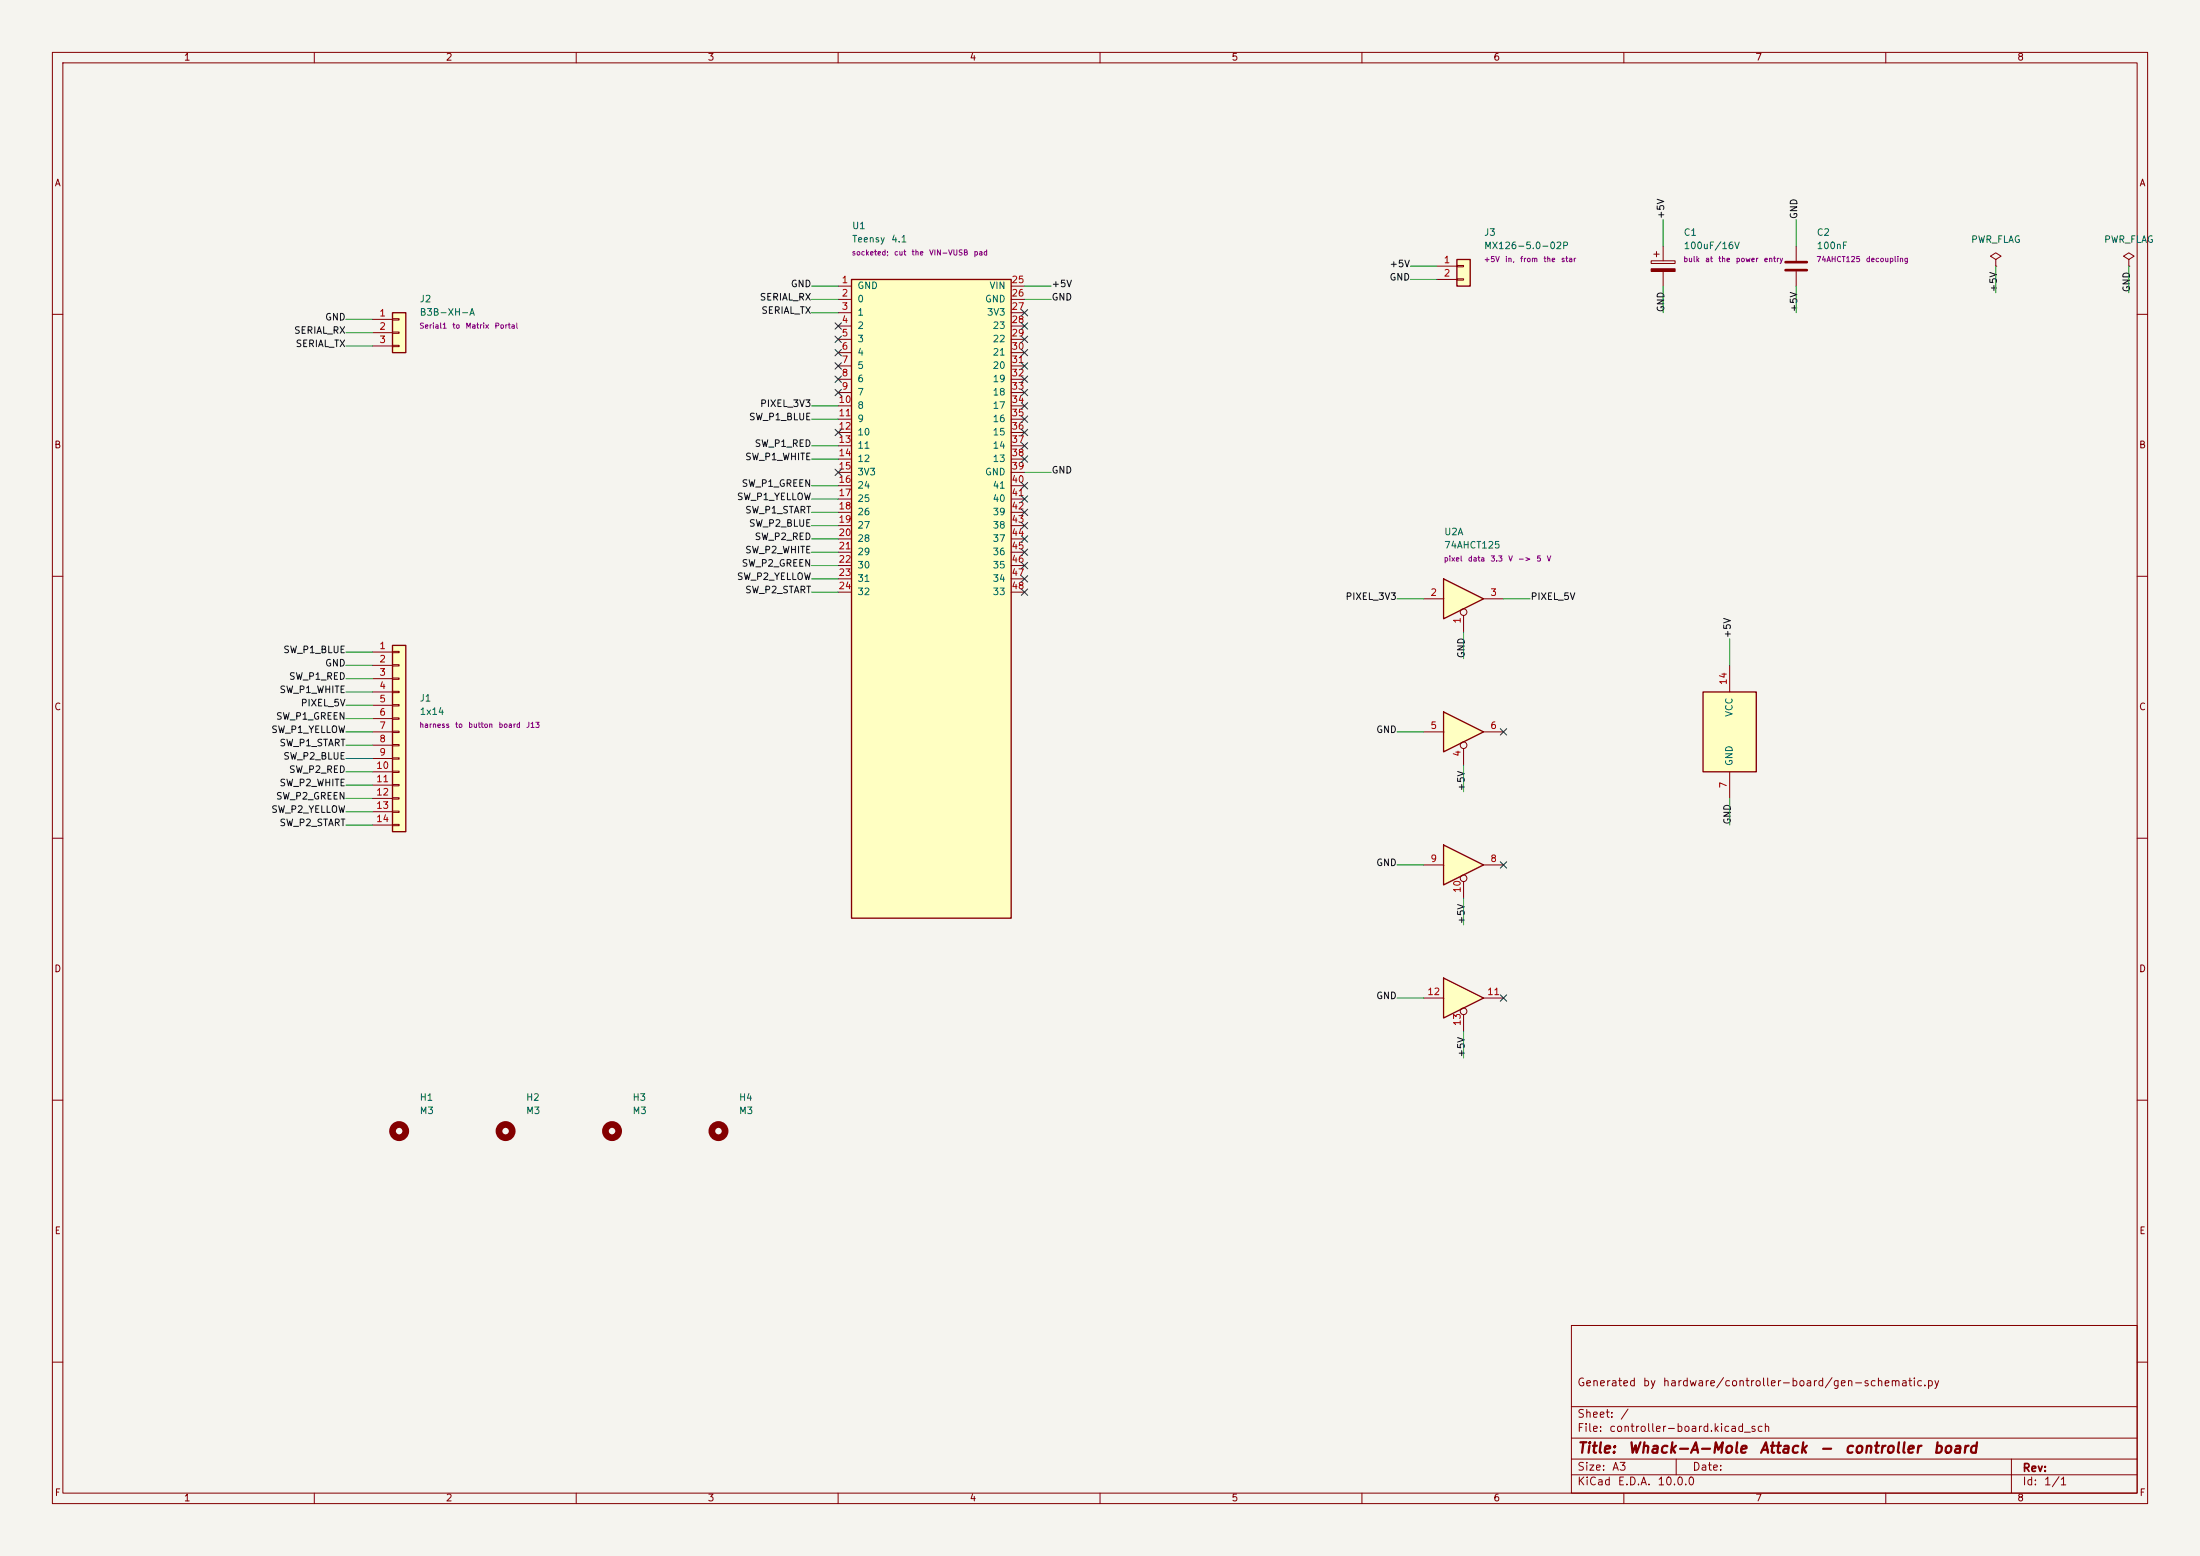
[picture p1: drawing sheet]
<svg xmlns="http://www.w3.org/2000/svg" width="420mm" height="297mm" viewBox="0 0 420 297" stroke-linecap="round" stroke-linejoin="round" font-family="sans-serif">
<path d="M0 0h420v297h-420z" fill="#f5f4ef" stroke="#f5f4ef" stroke-width=".19"/>
<g fill="none" stroke="#840000" stroke-width=".19">
<path d="M10 10h400v277h-400zM12 12h396v273h-396zM60 10v2M110 10v2M160 10v2M210 10v2M260 10v2M310 10v2M360 10v2M10 60h2M408 60h2M10 110h2"/>
<path d="M408 110h2M10 160h2M408 160h2M10 210h2M408 210h2M300 253h108v32h-108zM10 260h2M300 278.5h108M300 274.5h108M300 268.5h108M320 278.5v3M384 278.5v6.5"/>
<path d="M408 260h2M60 285v2M110 285v2M160 285v2M210 285v2M260 285v2M300 281.5h108M310 285v2M360 285v2"/>
</g>
<path d="M162.6 53.3h30.4v122h-30.4z" fill="#ffffc2"/>
<path d="M162.6 53.3h30.4v122h-30.4z" fill="none" stroke="#840000" stroke-width=".25"/>
<g fill="none" stroke="#840000" stroke-width=".19">
<path d="M160 54.6h2.6M160 57.2h2.6M160 59.7h2.6M193 54.6h2.6M193 57.2h2.6M193 59.7h2.6M315.2 49.8h4.6v.5h-4.6zM315.7 48.5h1M316.2 48v1M317.5 47v2.8M317.5 51.8v2.8M342.9 47v2.8"/>
<path d="M342.9 51.8v2.8M381 49.5l1-.6-1-.6-1 .6 1 .6v1.3M381 50.8h.1M160 62.2h2.6M160 64.8h2.6M160 67.3h2.6M160 69.9h2.6M160 72.4h2.6M160 74.9h2.6M160 77.5h2.6M193 62.2h2.6M193 64.8h2.6"/>
<path d="M193 67.3h2.6M193 69.9h2.6M193 72.4h2.6M193 74.9h2.6M193 77.5h2.6M160 80h2.6M160 82.6h2.6M160 85.1h2.6M160 87.6h2.6M160 90.2h2.6M160 92.7h2.6M160 95.3h2.6"/>
<path d="M160 97.8h2.6M193 80h2.6M193 82.6h2.6M193 85.1h2.6M193 87.6h2.6M193 90.2h2.6M193 92.7h2.6M193 95.3h2.6M193 97.8h2.6M160 100.3h2.6M160 102.9h2.6M160 105.4h2.6"/>
<path d="M160 108h2.6M160 110.5h2.6M160 113h2.6M193 100.3h2.6M193 102.9h2.6M193 105.4h2.6M193 108h2.6M193 110.5h2.6M193 113h2.6"/>
</g>
<path d="M340.9 50h4M340.9 51.6h4" fill="none" stroke="#840000" stroke-width=".51"/>
<path d="M315.2 51.3h4.6v.5h-4.6z" fill="#840000" stroke="#840000" stroke-width=".19"/>
<path d="M278.1 49.5h2.6v5.1h-2.6z" fill="#ffffc2"/>
<path d="M278.1 49.5h2.6v5.1h-2.6z" fill="none" stroke="#840000" stroke-width=".25"/>
<path d="M274.3 50.8h3.8M274.3 53.3h3.8M278.1 50.7h1.3v.2h-1.3zM278.1 53.2h1.3v.3h-1.3z" fill="none" stroke="#840000" stroke-width=".19"/>
<path d="M325.1 132.1h10.2v15.2h-10.2z" fill="#ffffc2"/>
<path d="M325.1 132.1h10.2v15.2h-10.2z" fill="none" stroke="#840000" stroke-width=".25"/>
<path d="M330.2 127v5.1M330.2 147.3v5.1" fill="none" stroke="#840000" stroke-width=".19"/>
<path d="M275.6 186.7l7.6 3.8-7.6 3.8z" fill="#ffffc2"/>
<path d="M275.6 186.7l7.6 3.8-7.6 3.8z" fill="none" stroke="#840000" stroke-width=".25"/>
<g fill="none" stroke="#840000" stroke-width=".19">
<path d="M271.8 190.5h3.8M279.4 193.7v3.2M283.2 190.5h3.8"/>
<circle cx="279.4" cy="193" r=".63"/>
</g>
<path d="M275.6 161.3l7.6 3.8-7.6 3.8z" fill="#ffffc2"/>
<path d="M275.6 161.3l7.6 3.8-7.6 3.8z" fill="none" stroke="#840000" stroke-width=".25"/>
<g fill="none" stroke="#840000" stroke-width=".19">
<path d="M271.8 165.1h3.8M279.4 168.3v3.2M283.2 165.1h3.8"/>
<circle cx="279.4" cy="167.6" r=".63"/>
</g>
<path d="M275.6 135.9l7.6 3.8-7.6 3.8z" fill="#ffffc2"/>
<path d="M275.6 135.9l7.6 3.8-7.6 3.8z" fill="none" stroke="#840000" stroke-width=".25"/>
<g fill="none" stroke="#840000" stroke-width=".19">
<path d="M271.8 139.7h3.8M283.2 139.7h3.8M279.4 142.9v3.2"/>
<circle cx="279.4" cy="142.2" r=".63"/>
</g>
<path d="M275.6 110.5l7.6 3.8-7.6 3.8z" fill="#ffffc2"/>
<path d="M275.6 110.5l7.6 3.8-7.6 3.8z" fill="none" stroke="#840000" stroke-width=".25"/>
<g fill="none" stroke="#840000" stroke-width=".19">
<path d="M271.8 114.3h3.8M279.4 117.5v3.2M283.2 114.3h3.8"/>
<circle cx="279.4" cy="116.8" r=".63"/>
</g>
<path d="M74.9 59.7h2.6v7.6h-2.6z" fill="#ffffc2"/>
<path d="M74.9 59.7h2.6v7.6h-2.6z" fill="none" stroke="#840000" stroke-width=".25"/>
<path d="M406.4 49.5l1-.6-1-.6-1 .6 1 .6v1.3M406.4 50.8h.1M71.1 61h3.8M71.1 63.5h3.8M71.1 66h3.8M74.9 60.8h1.3v.3h-1.3zM74.9 63.4h1.3v.2h-1.3zM74.9 65.9h1.3v.3h-1.3z" fill="none" stroke="#840000" stroke-width=".19"/>
<g fill="none" stroke="#840000" stroke-width="1.3">
<circle cx="76.2" cy="215.9" r="1.27"/>
<circle cx="96.5" cy="215.9" r="1.27"/>
<circle cx="116.8" cy="215.9" r="1.27"/>
<circle cx="137.2" cy="215.9" r="1.27"/>
</g>
<path d="M74.9 123.2h2.6v35.6h-2.6z" fill="#ffffc2"/>
<path d="M74.9 123.2h2.6v35.6h-2.6z" fill="none" stroke="#840000" stroke-width=".25"/>
<g fill="none" stroke="#840000" stroke-width=".19">
<path d="M71.1 124.5h3.8M71.1 127h3.8M71.1 129.5h3.8M71.1 132.1h3.8M71.1 134.6h3.8M71.1 137.2h3.8M71.1 139.7h3.8M74.9 124.3h1.3v.3h-1.3zM74.9 126.9h1.3v.2h-1.3zM74.9 129.4h1.3v.3h-1.3zM74.9 132h1.3v.2h-1.3zM74.9 134.5h1.3v.2h-1.3z"/>
<path d="M74.9 137h1.3v.3h-1.3zM74.9 139.6h1.3v.2h-1.3zM71.1 142.2h3.8M71.1 144.8h3.8M71.1 147.3h3.8M71.1 149.9h3.8M71.1 152.4h3.8M71.1 154.9h3.8M71.1 157.5h3.8M74.9 142.1h1.3v.3h-1.3zM74.9 144.7h1.3v.2h-1.3zM74.9 147.2h1.3v.2h-1.3z"/>
<path d="M74.9 149.7h1.3v.3h-1.3zM74.9 152.3h1.3v.2h-1.3zM74.9 154.8h1.3v.3h-1.3zM74.9 157.4h1.3v.2h-1.3z"/>
</g>
<g fill="none" stroke="#009600" stroke-width=".19">
<path d="M154.9 59.7h5.1M154.9 54.6h5.1M154.9 57.2h5.1M195.6 54.6h5.1M195.6 57.2h5.1M269.2 53.3h5.1M269.2 50.8h5.1M317.5 41.9v5.1M317.5 54.6v5.1M342.9 41.9v5.1M342.9 54.6v5.1M381 50.8v5.1"/>
<path d="M406.4 50.8v5.1M66 61h5.1M66 63.5h5.1M66 66h5.1M154.9 77.5h5.1M154.9 80h5.1M154.9 85.1h5.1M154.9 87.6h5.1M154.9 92.7h5.1M154.9 95.3h5.1M154.9 97.8h5.1M195.6 90.2h5.1"/>
<path d="M154.9 102.9h5.1M154.9 110.5h5.1M154.9 113h5.1M154.9 100.3h5.1M154.9 108h5.1M154.9 105.4h5.1M266.7 114.3h5.1M287 114.3h5.1M66 124.5h5.1M66 139.7h5.1M66 127h5.1M66 129.5h5.1"/>
<path d="M66 132.1h5.1M66 134.6h5.1M66 137.2h5.1M266.7 139.7h5.1M279.4 120.7v5M330.2 121.9v5.1M66 144.8h5.1M66 142.2h5.1M66 152.4h5.1M66 154.9h5.1M66 157.5h5.1M66 147.3h5.1"/>
<path d="M66 149.9h5.1M279.4 146.1v5M330.2 152.4v5.1M266.7 165.1h5.1M279.4 171.5v5M266.7 190.5h5.1M279.4 196.9v5"/>
</g>
<g fill="none" stroke="#000084" stroke-width=".19">
<path d="M195 59.1l1.2 1.2M196.2 59.1l-1.2 1.2M159.4 69.2l1.2 1.3M159.4 74.3l1.2 1.2M159.4 66.7l1.2 1.2M159.4 71.8l1.2 1.2M159.4 64.2l1.2 1.2M159.4 61.6l1.2 1.2M160.6 69.2l-1.2 1.3M160.6 74.3l-1.2 1.2M160.6 66.7l-1.2 1.2M160.6 71.8l-1.2 1.2"/>
<path d="M160.6 64.2l-1.2 1.2M160.6 61.6l-1.2 1.2M195 61.6l1.2 1.2M195 64.2l1.2 1.2M195 66.7l1.2 1.2M195 69.2l1.2 1.3M195 71.8l1.2 1.2M195 74.3l1.2 1.2M195 76.9l1.2 1.2M195 79.4l1.2 1.2M196.2 61.6l-1.2 1.2M196.2 64.2l-1.2 1.2"/>
<path d="M196.2 66.7l-1.2 1.2M196.2 69.2l-1.2 1.3M196.2 71.8l-1.2 1.2M196.2 74.3l-1.2 1.2M196.2 76.9l-1.2 1.2M196.2 79.4l-1.2 1.2M159.4 81.9l1.2 1.3M159.4 89.6l1.2 1.2M160.6 81.9l-1.2 1.3M160.6 89.6l-1.2 1.2M195 81.9l1.2 1.3M195 84.5l1.2 1.2"/>
<path d="M195 87l1.2 1.2M195 92.1l1.2 1.2M195 94.6l1.2 1.3M195 97.2l1.2 1.2M195 99.7l1.2 1.2M196.2 81.9l-1.2 1.3M196.2 84.5l-1.2 1.2M196.2 87l-1.2 1.2M196.2 92.1l-1.2 1.2M196.2 94.6l-1.2 1.3M196.2 97.2l-1.2 1.2M196.2 99.7l-1.2 1.2"/>
<path d="M195 102.3l1.2 1.2M195 104.8l1.2 1.2M195 107.3l1.2 1.3M195 109.9l1.2 1.2M195 112.4l1.2 1.2M196.2 102.3l-1.2 1.2M196.2 104.8l-1.2 1.2M196.2 107.3l-1.2 1.3M196.2 109.9l-1.2 1.2M196.2 112.4l-1.2 1.2M286.4 139.1l1.2 1.2M287.6 139.1l-1.2 1.2"/>
<path d="M286.4 164.5l1.2 1.2M287.6 164.5l-1.2 1.2M286.4 189.9l1.2 1.2M287.6 189.9l-1.2 1.2"/>
</g>
<g font-size="2" fill="#840000">
<text x="301" y="277.9">Title:</text>
<text x="310.6" y="277.9">Whack-A-Mole</text>
<text x="335.7" y="277.9">Attack</text>
<text x="347.2" y="277.9">-</text>
<text x="352" y="277.9">controller</text>
<text x="368.9" y="277.9">board</text>
</g>
<g font-size="1.5" fill="#840000">
<text x="301" y="265">Generated</text>
<text x="313.5" y="265">by</text>
<text x="317.3" y="265">hardware/controller-board/gen-schematic.py</text>
<text x="301" y="273.7">File:</text>
<text x="301" y="271">Sheet:</text>
<text x="307.1" y="273.7">controller-board.kicad_sch</text>
<text x="309.2" y="271">/</text>
<text x="301" y="281.1">Size:</text>
<text x="307.6" y="281.1">A3</text>
<text x="323" y="281.1">Date:</text>
<text x="386" y="281.3">Rev:</text>
<text x="301" y="283.9">KiCad</text>
<text x="308.7" y="283.9">E.D.A.</text>
<text x="316.3" y="283.9">10.0.0</text>
<text x="386" y="283.9">Id:</text>
<text x="390.1" y="283.9">1/1</text>
</g>
<g font-size="1.3" fill="#840000">
<text x="35" y="11.9">1</text>
<text x="85" y="11.9">2</text>
<text x="135" y="11.9">3</text>
<text x="185" y="11.9">4</text>
<text x="235" y="11.9">5</text>
<text x="285" y="11.9">6</text>
<text x="335" y="11.9">7</text>
<text x="385" y="11.9">8</text>
<text x="10.3" y="35.9">A</text>
<text x="408.3" y="35.9">A</text>
<text x="10.3" y="85.9">B</text>
<text x="408.2" y="85.9">B</text>
<text x="10.3" y="135.9">C</text>
<text x="408.2" y="135.9">C</text>
<text x="10.3" y="185.9">D</text>
<text x="408.2" y="185.9">D</text>
<text x="10.3" y="235.9">E</text>
<text x="408.3" y="235.9">E</text>
<text x="10.3" y="285.9">F</text>
<text x="35" y="286.9">1</text>
<text x="85" y="286.9">2</text>
<text x="135" y="286.9">3</text>
<text x="185" y="286.9">4</text>
<text x="235" y="286.9">5</text>
<text x="285" y="286.9">6</text>
<text x="335" y="286.9">7</text>
<text x="385" y="286.9">8</text>
<text x="408.3" y="285.9">F</text>
</g>
<g font-size="1.3" fill="#0f0f0f">
<text x="318" y="41.9" transform="rotate(-90 318 41.9)">+5V</text>
<text x="343.4" y="41.9" transform="rotate(-90 343.4 41.9)">GND</text>
<text x="265.2" y="51.3">+5V</text>
<text x="265.2" y="53.9">GND</text>
<text x="144.9" y="57.7">SERIAL_RX</text>
<text x="150.9" y="55.1">GND</text>
<text x="200.7" y="55.1">+5V</text>
<text x="200.7" y="57.7">GND</text>
<text x="318" y="59.7" transform="rotate(-90 318 59.7)">GND</text>
<text x="343.4" y="59.7" transform="rotate(-90 343.4 59.7)">+5V</text>
<text x="381.5" y="55.9" transform="rotate(-90 381.5 55.9)">+5V</text>
<text x="406.9" y="55.9" transform="rotate(-90 406.9 55.9)">GND</text>
<text x="56" y="64">SERIAL_RX</text>
<text x="62" y="61.5">GND</text>
<text x="145.2" y="60.2">SERIAL_TX</text>
<text x="56.3" y="66.6">SERIAL_TX</text>
<text x="145" y="78">PIXEL_3V3</text>
<text x="142.9" y="80.5">SW_P1_BLUE</text>
<text x="142.2" y="88.1">SW_P1_WHITE</text>
<text x="144" y="85.6">SW_P1_RED</text>
<text x="140.6" y="95.8">SW_P1_YELLOW</text>
<text x="141.5" y="93.2">SW_P1_GREEN</text>
<text x="200.7" y="90.7">GND</text>
<text x="142.2" y="98.3">SW_P1_START</text>
<text x="142.9" y="100.8">SW_P2_BLUE</text>
<text x="142.2" y="105.9">SW_P2_WHITE</text>
<text x="144" y="103.4">SW_P2_RED</text>
<text x="140.6" y="111">SW_P2_YELLOW</text>
<text x="141.5" y="108.5">SW_P2_GREEN</text>
<text x="142.2" y="113.5">SW_P2_START</text>
<text x="256.8" y="114.8">PIXEL_3V3</text>
<text x="292.1" y="114.8">PIXEL_5V</text>
<text x="54" y="125">SW_P1_BLUE</text>
<text x="279.9" y="125.7" transform="rotate(-90 279.9 125.7)">GND</text>
<text x="330.7" y="121.9" transform="rotate(-90 330.7 121.9)">+5V</text>
<text x="55.1" y="130.1">SW_P1_RED</text>
<text x="62" y="127.5">GND</text>
<text x="52.6" y="137.7">SW_P1_GREEN</text>
<text x="53.3" y="132.6">SW_P1_WHITE</text>
<text x="57.3" y="135.1">PIXEL_5V</text>
<text x="51.7" y="140.2">SW_P1_YELLOW</text>
<text x="53.3" y="142.8">SW_P1_START</text>
<text x="262.6" y="140.2">GND</text>
<text x="54" y="145.3">SW_P2_BLUE</text>
<text x="55.1" y="147.8">SW_P2_RED</text>
<text x="51.7" y="155.5">SW_P2_YELLOW</text>
<text x="52.6" y="152.9">SW_P2_GREEN</text>
<text x="53.3" y="150.4">SW_P2_WHITE</text>
<text x="279.9" y="151.1" transform="rotate(-90 279.9 151.1)">+5V</text>
<text x="53.3" y="158">SW_P2_START</text>
<text x="330.7" y="157.5" transform="rotate(-90 330.7 157.5)">GND</text>
<text x="262.6" y="165.6">GND</text>
<text x="279.9" y="176.5" transform="rotate(-90 279.9 176.5)">+5V</text>
<text x="262.6" y="191">GND</text>
<text x="279.9" y="201.9" transform="rotate(-90 279.9 201.9)">+5V</text>
</g>
<g font-size="1.3" fill="#006464">
<text x="162.6" y="46.6">Teensy</text>
<text x="162.6" y="44">U1</text>
<text x="170" y="46.6">4.1</text>
<text x="283.2" y="45.3">J3</text>
<text x="283.2" y="47.9">MX126-5.0-02P</text>
<text x="321.3" y="45.3">C1</text>
<text x="321.3" y="47.9">100uF/16V</text>
<text x="346.7" y="45.3">C2</text>
<text x="346.7" y="47.9">100nF</text>
<text x="376.2" y="46.7">PWR_FLAG</text>
<text x="401.6" y="46.7">PWR_FLAG</text>
<text x="80" y="58">J2</text>
<text x="163.6" y="55.5">GND</text>
<text x="163.6" y="58">0</text>
<text x="188" y="58">GND</text>
<text x="188.8" y="55.5">VIN</text>
<text x="80" y="60.6">B3B-XH-A</text>
<text x="163.6" y="60.6">1</text>
<text x="163.6" y="63.1">2</text>
<text x="163.6" y="65.6">3</text>
<text x="188.3" y="60.6">3V3</text>
<text x="189.4" y="63.1">23</text>
<text x="189.4" y="65.6">22</text>
<text x="163.6" y="68.2">4</text>
<text x="163.6" y="70.7">5</text>
<text x="189.4" y="68.2">21</text>
<text x="189.4" y="70.7">20</text>
<text x="163.6" y="73.3">6</text>
<text x="163.6" y="75.8">7</text>
<text x="189.4" y="73.3">19</text>
<text x="189.4" y="75.8">18</text>
<text x="163.6" y="78.3">8</text>
<text x="163.6" y="80.9">9</text>
<text x="163.6" y="83.4">10</text>
<text x="189.4" y="78.3">17</text>
<text x="189.4" y="80.9">16</text>
<text x="189.4" y="83.4">15</text>
<text x="163.6" y="86">11</text>
<text x="163.6" y="88.5">12</text>
<text x="189.4" y="86">14</text>
<text x="189.4" y="88.5">13</text>
<text x="163.6" y="91">3V3</text>
<text x="163.6" y="93.6">24</text>
<text x="188" y="91">GND</text>
<text x="189.4" y="93.6">41</text>
<text x="163.6" y="96.1">25</text>
<text x="163.6" y="98.7">26</text>
<text x="163.6" y="101.2">27</text>
<text x="189.4" y="96.1">40</text>
<text x="189.4" y="98.7">39</text>
<text x="189.4" y="101.2">38</text>
<text x="163.6" y="103.7">28</text>
<text x="163.6" y="106.3">29</text>
<text x="189.4" y="103.7">37</text>
<text x="189.4" y="106.3">36</text>
<text x="275.6" y="102.5">U2A</text>
<text x="275.6" y="105">74AHCT125</text>
<text x="163.6" y="108.8">30</text>
<text x="163.6" y="111.4">31</text>
<text x="163.6" y="113.9">32</text>
<text x="189.4" y="108.8">35</text>
<text x="189.4" y="111.4">34</text>
<text x="189.4" y="113.9">33</text>
<text x="80" y="134.2">J1</text>
<text x="80" y="136.8">1x14</text>
<text x="331.1" y="136.9" transform="rotate(-90 331.1 136.9)">VCC</text>
<text x="331.1" y="146.3" transform="rotate(-90 331.1 146.3)">GND</text>
<text x="80" y="213">M3</text>
<text x="80" y="210.4">H1</text>
<text x="100.3" y="213">M3</text>
<text x="100.3" y="210.4">H2</text>
<text x="120.7" y="213">M3</text>
<text x="120.7" y="210.4">H3</text>
<text x="141" y="213">M3</text>
<text x="141" y="210.4">H4</text>
</g>
<g font-size="1.3" fill="#a90000">
<text x="275.5" y="50.5">1</text>
<text x="275.5" y="53.1">2</text>
<text x="160.6" y="54.4">1</text>
<text x="160.6" y="56.9">2</text>
<text x="160.6" y="59.4">3</text>
<text x="193" y="54.4">25</text>
<text x="193" y="56.9">26</text>
<text x="193" y="59.4">27</text>
<text x="72.3" y="60.7">1</text>
<text x="72.3" y="63.2">2</text>
<text x="72.3" y="65.8">3</text>
<text x="160.6" y="62">4</text>
<text x="160.6" y="64.5">5</text>
<text x="193" y="62">28</text>
<text x="193" y="64.5">29</text>
<text x="160.6" y="67.1">6</text>
<text x="160.6" y="69.6">7</text>
<text x="193" y="67.1">30</text>
<text x="193" y="69.6">31</text>
<text x="160" y="77.2">10</text>
<text x="160.6" y="72.1">8</text>
<text x="160.6" y="74.7">9</text>
<text x="193" y="72.1">32</text>
<text x="193" y="74.7">33</text>
<text x="193" y="77.2">34</text>
<text x="160" y="79.8">11</text>
<text x="160" y="82.3">12</text>
<text x="193" y="79.8">35</text>
<text x="193" y="82.3">36</text>
<text x="160" y="84.8">13</text>
<text x="160" y="87.4">14</text>
<text x="160" y="89.9">15</text>
<text x="193" y="84.8">37</text>
<text x="193" y="87.4">38</text>
<text x="193" y="89.9">39</text>
<text x="160" y="92.5">16</text>
<text x="160" y="95">17</text>
<text x="193" y="92.5">40</text>
<text x="193" y="95">41</text>
<text x="160" y="97.5">18</text>
<text x="160" y="100.1">19</text>
<text x="193" y="97.5">42</text>
<text x="193" y="100.1">43</text>
<text x="160" y="102.6">20</text>
<text x="160" y="105.2">21</text>
<text x="160" y="107.7">22</text>
<text x="193" y="102.6">44</text>
<text x="193" y="105.2">45</text>
<text x="193" y="107.7">46</text>
<text x="160" y="110.2">23</text>
<text x="160" y="112.8">24</text>
<text x="193" y="110.2">47</text>
<text x="193" y="112.8">48</text>
<text x="273" y="114">2</text>
<text x="279.1" y="119.1" transform="rotate(-90 279.1 119.1)">1</text>
<text x="284.4" y="114">3</text>
<text x="72.3" y="124.2">1</text>
<text x="72.3" y="126.7">2</text>
<text x="72.3" y="129.3">3</text>
<text x="72.3" y="131.8">4</text>
<text x="329.9" y="130.9" transform="rotate(-90 329.9 130.9)">14</text>
<text x="72.3" y="134.4">5</text>
<text x="72.3" y="136.9">6</text>
<text x="72.3" y="139.4">7</text>
<text x="72.3" y="142">8</text>
<text x="273" y="139.4">5</text>
<text x="284.4" y="139.4">6</text>
<text x="71.7" y="147.1">10</text>
<text x="71.7" y="149.6">11</text>
<text x="72.3" y="144.5">9</text>
<text x="279.1" y="144.5" transform="rotate(-90 279.1 144.5)">4</text>
<text x="71.7" y="152.1">12</text>
<text x="71.7" y="154.7">13</text>
<text x="329.9" y="150.6" transform="rotate(-90 329.9 150.6)">7</text>
<text x="71.7" y="157.2">14</text>
<text x="273" y="164.8">9</text>
<text x="284.4" y="164.8">8</text>
<text x="279.1" y="170.5" transform="rotate(-90 279.1 170.5)">10</text>
<text x="272.4" y="190.2">12</text>
<text x="283.8" y="190.2">11</text>
<text x="279.1" y="195.9" transform="rotate(-90 279.1 195.9)">13</text>
</g>
<g font-size="1" fill="#840084">
<text x="162.5" y="49">socketed;</text>
<text x="170.6" y="49">cut</text>
<text x="173.9" y="49">the</text>
<text x="177.3" y="49">VIN-VUSB</text>
<text x="185.8" y="49">pad</text>
<text x="283.2" y="50.3">+5V</text>
<text x="287.2" y="50.3">in,</text>
<text x="290.1" y="50.3">from</text>
<text x="294.6" y="50.3">the</text>
<text x="297.9" y="50.3">star</text>
<text x="321.3" y="50.3">bulk</text>
<text x="325.4" y="50.3">at</text>
<text x="327.9" y="50.3">the</text>
<text x="331.3" y="50.3">power</text>
<text x="336.6" y="50.3">entry</text>
<text x="346.7" y="50.3">74AHCT125</text>
<text x="356.1" y="50.3">decoupling</text>
<text x="80" y="63">Serial1</text>
<text x="86.3" y="63">to</text>
<text x="88.8" y="63">Matrix</text>
<text x="94.3" y="63">Portal</text>
<text x="275.5" y="107.4">pixel</text>
<text x="280.1" y="107.4">data</text>
<text x="284.4" y="107.4">3.3</text>
<text x="287.8" y="107.4">V</text>
<text x="289.7" y="107.4">-&gt;</text>
<text x="293.2" y="107.4">5</text>
<text x="295.2" y="107.4">V</text>
<text x="80" y="139.2">harness</text>
<text x="86.8" y="139.2">to</text>
<text x="89.3" y="139.2">button</text>
<text x="95.1" y="139.2">board</text>
<text x="100.3" y="139.2">J13</text>
</g>
</svg>
